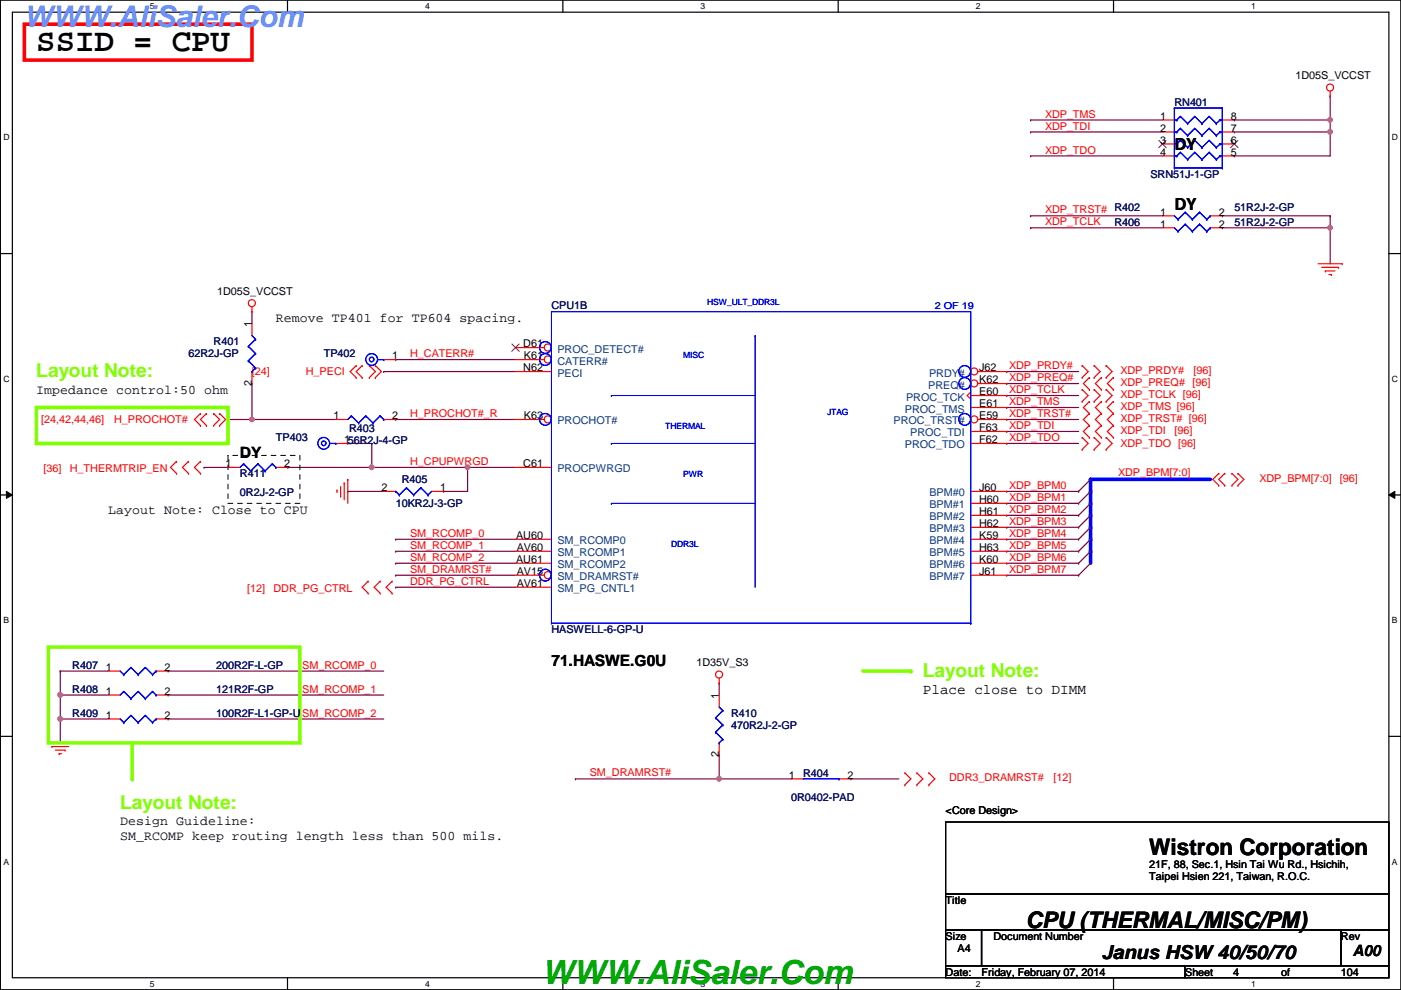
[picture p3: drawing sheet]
<svg xmlns="http://www.w3.org/2000/svg" width="297mm" height="210mm" viewBox="0 0 297 210" stroke-linecap="round" stroke-linejoin="round" font-family="sans-serif">
<path d="M.1 0h296.9v209.8h-296.9zM2.6 2.6h291.9v204.7h-291.9z" fill="none" stroke="#000" stroke-width=".25"/>
<g fill="#fff">
<path d="M31.8 .3h1v2h-1z"/>
<path d="M31.8 207.6h1v1.9h-1z"/>
</g>
<path d="M61 0v2.6M61 207.3v2.5" fill="none" stroke="#000" stroke-width=".25"/>
<g fill="#fff">
<path d="M90.1 .3h1v2h-1z"/>
<path d="M90.1 207.6h1v1.9h-1z"/>
</g>
<path d="M119.3 0v2.6M119.3 207.3v2.5" fill="none" stroke="#000" stroke-width=".25"/>
<g fill="#fff">
<path d="M148.5 .3h1v2h-1z"/>
<path d="M148.5 207.6h1v1.9h-1z"/>
</g>
<path d="M177.7 0v2.6M177.7 207.3v2.5" fill="none" stroke="#000" stroke-width=".25"/>
<g fill="#fff">
<path d="M206.9 .3h1v2h-1z"/>
<path d="M206.9 207.6h1v1.9h-1z"/>
</g>
<path d="M236.1 0v2.6M236.1 207.3v2.5" fill="none" stroke="#000" stroke-width=".25"/>
<g fill="#fff">
<path d="M265.3 .3h.9v2h-.9z"/>
<path d="M265.3 207.6h.9v1.9h-.9z"/>
<path d="M.7 28.2h1.3v1.9h-1.3z"/>
<path d="M295.1 28.2h1.3v1.9h-1.3z"/>
<path d="M.7 79.3h1.3v2h-1.3z"/>
<path d="M295.1 79.3h1.3v2h-1.3z"/>
</g>
<path d="M.1 53.8h2.5M294.5 53.8h2.5" fill="none" stroke="#000" stroke-width=".25"/>
<g fill="#fff">
<path d="M.7 130.5h1.2v2h-1.2z"/>
<path d="M295.1 130.5h1.2v2h-1.2z"/>
</g>
<path d="M.1 104.9h2.5M294.5 104.9h2.5" fill="none" stroke="#000" stroke-width=".25"/>
<path d="M1.4 104.2l1.2 .7-1.2 .8zM294.5 104.9l1.2-.7v1.5z" fill="#000"/>
<path d="M1.4 104.2l1.2 .7-1.2 .8zM294.5 104.9l1.2-.7v1.5z" fill="none" stroke="#000" stroke-width=".21"/>
<g fill="#fff">
<path d="M.7 181.7h1.2v2h-1.2z"/>
<path d="M295.1 181.7h1.2v2h-1.2z"/>
</g>
<path d="M.1 156.1h2.5M294.5 156.1h2.5" fill="none" stroke="#000" stroke-width=".25"/>
<g fill="none" stroke="#800040" stroke-width=".25">
<path d="M218.5 45.8h.1M218.5 48.3h.1M218.5 45.8h28M218.5 48.3h28M282 48.3h.1M282 48.3v7.6M213.4 86.4h.1M213.4 86.4h15.3M83.9 119.4h25.4M83.9 119.4h.1M12.8 147.4h.1M12.8 147.4v5"/>
<path d="M122 165.1h30.5M122 165.1h.1"/>
</g>
<circle cx="282" cy="48.3" r=".49" fill="#f0f"/>
<circle cx="282" cy="48.3" r=".49" fill="none" stroke="#f0f" stroke-width=".25"/>
<path d="M261.7 28h.1M282 25.4h.1M282 25.4v2.6h-20.3M259.2 45.8h22.8M259.2 48.3h.1M259.2 45.8h.1M282 45.8h.1M282 45.8v2.5h-22.8" fill="none" stroke="#800040" stroke-width=".25"/>
<circle cx="282" cy="28" r=".49" fill="#f0f"/>
<circle cx="282" cy="28" r=".49" fill="none" stroke="#f0f" stroke-width=".25"/>
<circle cx="282" cy="25.4" r=".49" fill="#f0f"/>
<circle cx="282" cy="25.4" r=".49" fill="none" stroke="#f0f" stroke-width=".25"/>
<g fill="none" stroke="#800040" stroke-width=".25">
<path d="M261.7 25.4h.1M261.7 33.1h.1M282 20.4h.1M282 28h.1M282 20.4v5h-20.3M282 28v5.1h-20.3M53.4 66.1h.1M53.4 66.1v2.5M213.4 78.8h.1M213.4 78.8h15.3M53.4 81.3h.1M53.4 81.3v7.6"/>
<path d="M83.9 88.9h25.4M83.9 88.9h.1M99.1 99.1h10.2M99.1 99.1h.1M213.4 88.9h.1M213.4 88.9h15.3M94.1 104.2h5M94.1 104.2h.1M213.4 111.8h.1M213.4 111.8h15.3M83.9 122h25.4M83.9 122h.1"/>
<path d="M213.4 122h.1M213.4 122h15.3M12.8 142.3h10.1M12.8 142.3h.1"/>
</g>
<path d="M231.2 101.6h25.4" fill="none" stroke="#00f" stroke-width=".76"/>
<circle cx="231.2" cy="101.6" r=".38" fill="#00f"/>
<path d="M213.4 91.5h.1M213.4 91.5h15.3" fill="none" stroke="#800040" stroke-width=".25"/>
<path d="M231.2 116.9v2.5" fill="none" stroke="#00f" stroke-width=".76"/>
<circle cx="231.2" cy="116.9" r=".38" fill="#00f"/>
<path d="M53.4 88.9h17.8M53.4 88.9h.1M83.9 114.3h25.4M83.9 114.3h.1M213.4 114.3h.1M213.4 114.3h15.3M35.6 142.3h45.8M35.6 142.3h.1" fill="none" stroke="#800040" stroke-width=".25"/>
<circle cx="53.4" cy="88.9" r=".49" fill="#f0f"/>
<circle cx="53.4" cy="88.9" r=".49" fill="none" stroke="#f0f" stroke-width=".25"/>
<path d="M218.5 33.1h.1M218.5 28h.1M218.5 25.4h.1M218.5 33.1h28M218.5 28h28M218.5 25.4h28M213.4 81.3h.1M213.4 81.3h15.3M12.8 147.4h10.1M12.8 147.4h.1M35.6 147.4h45.8M35.6 147.4h.1" fill="none" stroke="#800040" stroke-width=".25"/>
<circle cx="12.8" cy="147.3" r=".49" fill="#f0f"/>
<circle cx="12.8" cy="147.3" r=".49" fill="none" stroke="#f0f" stroke-width=".25"/>
<path d="M48.3 88.9h.1M48.3 88.9h5.1M99.1 99.1h.1M99.1 99.1v5.1M73.7 104.2h.1M73.7 104.2h7.7" fill="none" stroke="#800040" stroke-width=".25"/>
<circle cx="99.1" cy="99.1" r=".49" fill="#f0f"/>
<circle cx="99.1" cy="99.1" r=".49" fill="none" stroke="#f0f" stroke-width=".25"/>
<g fill="none" stroke="#800040" stroke-width=".25">
<path d="M83.9 76.2h25.4M83.9 76.2h.1M78.8 99.1h20.3M78.8 99.1h.1M213.4 94h.1M213.4 83.9h.1M213.4 94h15.3M213.4 83.9h15.3M83.9 116.9h25.4M83.9 116.9h.1M213.4 116.9h.1M213.4 109.3h.1"/>
<path d="M213.4 116.9h15.3M213.4 109.3h15.3M83.9 124.5h25.4M83.9 124.5h.1M12.8 152.4h10.1M12.8 142.3h.1M12.8 152.4h.1M12.8 142.3v5.1M12.8 152.4v5.1M35.6 152.4h45.8M35.6 152.4h.1M152.5 144.8h.1"/>
<path d="M152.5 144.8v2.6M152.5 160.1h.1M152.5 160.1v5"/>
</g>
<circle cx="12.8" cy="152.4" r=".49" fill="#f0f"/>
<circle cx="12.8" cy="152.4" r=".49" fill="none" stroke="#f0f" stroke-width=".25"/>
<path d="M152.5 165.1h.1M152.5 165.1h15.2" fill="none" stroke="#800040" stroke-width=".25"/>
<circle cx="152.5" cy="165.1" r=".49" fill="#f0f"/>
<circle cx="152.5" cy="165.1" r=".49" fill="none" stroke="#f0f" stroke-width=".25"/>
<g fill="none" stroke="#800040" stroke-width=".25">
<path d="M81.4 78.8h27.9M81.4 78.8h.1M73.7 94h.1M73.7 94h5.1M78.8 94h.1M78.8 94v5.1M213.4 106.7h.1M213.4 104.2h.1M213.4 119.4h.1M213.4 106.7h15.3M213.4 104.2h15.3M213.4 119.4h15.3"/>
<path d="M180.4 165.1h.1M180.4 165.1h10.2"/>
</g>
<path d="M231.2 111.8v2.5" fill="none" stroke="#00f" stroke-width=".76"/>
<circle cx="231.2" cy="111.8" r=".38" fill="#00f"/>
<path d="M231.2 104.2v2.5" fill="none" stroke="#00f" stroke-width=".76"/>
<circle cx="231.2" cy="104.2" r=".38" fill="#00f"/>
<path d="M231.2 101.6v2.6" fill="none" stroke="#00f" stroke-width=".76"/>
<circle cx="231.2" cy="101.6" r=".38" fill="#00f"/>
<path d="M231.2 109.3v2.5" fill="none" stroke="#00f" stroke-width=".76"/>
<circle cx="231.2" cy="109.3" r=".38" fill="#00f"/>
<path d="M231.2 106.7v2.6" fill="none" stroke="#00f" stroke-width=".76"/>
<circle cx="231.2" cy="106.7" r=".38" fill="#00f"/>
<path d="M231.2 114.3v2.6" fill="none" stroke="#00f" stroke-width=".76"/>
<circle cx="231.2" cy="114.3" r=".38" fill="#00f"/>
<path d="M61 99.1h.1M61 99.1h17.8" fill="none" stroke="#800040" stroke-width=".25"/>
<circle cx="78.8" cy="99.1" r=".49" fill="#f0f"/>
<circle cx="78.8" cy="99.1" r=".49" fill="none" stroke="#f0f" stroke-width=".25"/>
<g fill="none" stroke="#800040" stroke-width=".25">
<path d="M43.3 99.1h5M43.3 99.1h.1M228.7 106.7h.1M228.7 119.4h.1M228.7 116.9h.1M228.7 114.3h.1M228.7 111.8h.1M228.7 104.2h.1M228.7 109.3h.1M231.2 104.2l-2.5 2.5M231.2 119.4l-2.5 2.6M231.2 116.9l-2.5 2.5"/>
<path d="M231.2 114.3l-2.5 2.6M231.2 111.8l-2.5 2.5M231.2 109.3l-2.5 2.5M231.2 101.6l-2.5 2.6M231.2 106.7l-2.5 2.6M228.7 122h.1"/>
</g>
<g fill="none" stroke="#f00" stroke-width=".25">
<path d="M282 19.3v1.1M282 20.4h.1M279.5 55.9h5.1M280.2 56.7h3.6M281 57.4h2M281 57.4h.1M281.8 58.2h.5M282.3 58.2h.1M283.8 56.7h.1M284.6 55.9h.1M53.4 66.1h.1M53.4 65.1v1"/>
<path d="M75.5 77.5l-1.3 1.3 1.3 1.3M75.5 77.5h.1M76.8 77.5h.1M76.8 77.5l-1.3 1.3 1.3 1.3M78.3 77.5l1.3 1.3-1.3 1.3M78.3 77.5h.1M79.6 77.5h.1M79.6 77.5l1.3 1.3-1.3 1.3M229.4 77.5h.1M229.4 77.5l1.3 1.3-1.3 1.3M232 77.5l1.3 1.3-1.3 1.3M232 77.5h.1"/>
<path d="M234.5 77.5l1.3 1.3-1.3 1.3M234.5 77.5h.1M37.4 97.8h.1M37.4 97.8l-1.3 1.3 1.3 1.3M40 97.8h.1M40 97.8l-1.3 1.3 1.3 1.3M42.5 90.2h.1M42.5 87.7h.1M42.5 97.8h.1M42.5 87.7l-1.3 1.2 1.3 1.3M42.5 97.8l-1.3 1.3 1.3 1.3M43.8 87.7h.1"/>
<path d="M43.8 90.2h.1M43.8 87.7l-1.3 1.2 1.3 1.3M45.3 90.2h.1M45.3 87.7h.1M45.3 87.7l1.3 1.2-1.3 1.3M46.6 87.7l1.2 1.2-1.2 1.3M46.6 90.2h.1M46.6 87.7h.1M75.5 80.1h.1M76.8 80.1h.1M78.3 80.1h.1M79.6 80.1h.1"/>
<path d="M229.4 80.1h.1M229.4 95.3h.1M229.4 92.8h.1M229.4 85.1h.1M229.4 82.6h.1M229.4 82.6l1.3 1.3-1.3 1.2M229.4 92.8l1.3 1.2-1.3 1.3M231 82.6h.1M231 80.1h.1M231 90.2h.1M231 87.7h.1M231 92.8h.1"/>
<path d="M231 85.1h.1M231 85.1l-1.3 1.3 1.3 1.3M231 80.1l-1.3 1.2 1.3 1.3M231 90.2l-1.3 1.3 1.3 1.3M231 87.7l-1.3 1.2 1.3 1.3M232 92.8l1.3 1.2-1.3 1.3M232 82.6l1.3 1.3-1.3 1.2M232 80.1h.1M232 92.8h.1M232 95.3h.1M232 82.6h.1M232 85.1h.1"/>
<path d="M233.5 80.1l-1.3 1.2 1.3 1.3M233.5 87.7l-1.3 1.2 1.3 1.3M233.5 90.2l-1.3 1.3 1.3 1.3M233.5 85.1l-1.3 1.3 1.3 1.3M233.5 80.1h.1M233.5 82.6h.1M233.5 87.7h.1M233.5 90.2h.1M233.5 92.8h.1M233.5 85.1h.1M234.5 82.6l1.3 1.3-1.3 1.2M234.5 92.8l1.3 1.2-1.3 1.3"/>
<path d="M234.5 80.1h.1M234.5 95.3h.1M234.5 92.8h.1M234.5 85.1h.1M234.5 82.6h.1M236 80.1l-1.2 1.2 1.2 1.3M236 85.1l-1.2 1.3 1.2 1.3M236 90.2l-1.2 1.3 1.2 1.3M236 87.7l-1.2 1.2 1.2 1.3M236 82.6h.1M236 80.1h.1M236 90.2h.1"/>
<path d="M236 87.7h.1M236 92.8h.1M236 85.1h.1M37.4 100.4h.1M40 100.4h.1M42.5 100.4h.1M71.5 103.9h.1M71.5 103.9v.5M72.2 105.2h.1M72.2 103.2v2M73 102.4h.1M73 102.4v3.6"/>
<path d="M73.7 101.6h.1M73.7 101.6v5.1M258.4 100.4l-1.3 1.2 1.3 1.3M258.4 100.4h.1M258.4 102.9h.1M259.7 102.9h.1M259.7 100.4h.1M259.7 100.4l-1.3 1.2 1.3 1.3M261.2 100.4h.1M261.2 102.9h.1M261.2 100.4l1.3 1.2-1.3 1.3M262.5 100.4l1.2 1.2-1.2 1.3"/>
<path d="M262.5 100.4h.1M262.5 102.9h.1M78.1 123.2l-1.3 1.3 1.3 1.3M78.1 125.8h.1M78.1 123.2h.1M80.6 123.2h.1M80.6 125.8h.1M80.6 123.2l-1.3 1.3 1.3 1.3M83.1 125.8h.1M83.1 123.2h.1M83.1 123.2l-1.2 1.3 1.2 1.3M10.2 157.5h.1"/>
<path d="M10.2 157.5h5.1M11 158.3h.1M11 158.3h3.6M11.8 159h2M12.5 159.8h.1M12.5 159.8h.5M13.8 159h.1M152.5 144.8h.1M152.5 143.8v1M191.9 163.9l1.2 1.2-1.2 1.3M191.9 166.4h.1M191.9 163.9h.1"/>
<path d="M194.4 163.9l1.3 1.2-1.3 1.3M194.4 163.9h.1M194.4 166.4h.1M196.9 163.9l1.3 1.2-1.3 1.3M196.9 166.4h.1M196.9 163.9h.1"/>
<circle cx="282" cy="18.6" r=".75"/>
<circle cx="53.4" cy="64.3" r=".75"/>
<circle cx="152.5" cy="143" r=".75"/>
</g>
<path d="M200.5 174.3h94v15.2h-94zM200.5 189.5h94v7.6h-94zM200.5 197.1h7.6v7.7h-7.6zM208.1 197.1h76.2v7.7h-76.2zM284.3 197.1h10.2v7.7h-10.2zM200.5 204.8h50.8v2.5h-50.8zM251.3 204.8h43.2v2.5h-43.2z" fill="none" stroke="#000" stroke-width=".25"/>
<path d="M5.2 5.1h48.2v7.6h-48.2z" fill="none" stroke="#f00" stroke-width=".76"/>
<path d="M7.7 86.4h40.6v7.6h-40.6zM183 142.3h10.1" fill="none" stroke="#80ff00" stroke-width=".76"/>
<circle cx="193.1" cy="142.3" r=".38" fill="#80ff00"/>
<path d="M28 157.5v7.6" fill="none" stroke="#80ff00" stroke-width=".76"/>
<circle cx="28" cy="165.1" r=".38" fill="#80ff00"/>
<path d="M10.2 137.2h53.4v20.3h-53.4z" fill="none" stroke="#80ff00" stroke-width=".76"/>
<path d="M48.3 96.6h15.3v10.1h-15.3z" fill="none" stroke="#000" stroke-width=".21" stroke-dasharray="1 1 1 1 1 1 1 1"/>
<g fill="none" stroke="#f00" stroke-width=".25">
<path d="M246.5 25.4h2.5M246.5 28h2.5M246.5 30.5h2.5M246.5 33.1h2.5M259.2 25.4h2.5M259.2 28h2.5M259.2 30.5h2.5M259.2 33.1h2.5M246.5 45.8h2.5M246.5 48.3h2.5M256.6 45.8h2.6M256.6 48.3h2.6"/>
<path d="M53.4 68.6v2.6M53.4 78.8v2.5M81.4 76.2h2.5M109.3 78.8h7.6M48.3 99.1h2.6M58.5 99.1h2.5M71.2 88.9h2.5M71.2 94h2.5M81.4 88.9h2.5M205.8 94h7.6M205.8 91.5h7.6M205.8 86.4h7.6"/>
<path d="M81.4 104.2h2.5M91.5 104.2h2.6M109.3 114.3h7.6M205.8 104.2h7.6M205.8 114.3h7.6M205.8 116.9h7.6M205.8 119.4h7.6M205.8 111.8h7.6M205.8 106.7h7.6M205.8 109.3h7.6M205.8 122h7.6M22.9 142.3h2.6"/>
<path d="M22.9 152.4h2.6M33.1 142.3h2.5M33.1 152.4h2.5M152.5 147.4v2.5M152.5 157.5v2.6M167.7 165.1h2.6M177.9 165.1h2.5"/>
</g>
<g fill="none" stroke="#00f" stroke-width=".25">
<path d="M249 22.9h10.2M249 28h.1M249 33.1h.1M249 22.9h.1M249 35.6h.1M249 25.4h.5M249 30.5h.5M249 35.6h10.2M249 22.9v12.7M249 28h.5M249 33.1h.5M249.5 25.4h.1"/>
<path d="M249.5 28h.1M249.5 30.5h.1M249.5 33.1h.1M250.3 24.7h.1M250.3 27.2h.1M250.3 29.8h.1M250.3 32.3h.1M250.3 24.7l1.5 1.5M250.3 27.2l-.8 .8M250.3 29.8l1.5 1.5M250.3 32.3l-.8 .8M250.3 27.2l1.5 1.5"/>
<path d="M250.3 32.3l1.5 1.5M250.3 24.7l-.8 .7M250.3 29.8l-.8 .7M251.8 26.2h.1M251.8 28.7h.1M251.8 31.3h.1M251.8 33.8h.1M253.3 24.7l-1.5 1.5M253.3 29.8l-1.5 1.5M253.3 24.7h.1M253.3 27.2h.1M253.3 29.8h.1"/>
<path d="M253.3 32.3h.1M253.3 24.7l1.5 1.5M253.3 27.2l-1.5 1.5M253.3 29.8l1.5 1.5M253.3 32.3l-1.5 1.5M253.3 27.2l1.5 1.5M253.3 32.3l1.5 1.5M254.8 26.2h.1M254.8 28.7h.1M254.8 31.3h.1M254.8 33.8h.1M256.4 24.7l-1.6 1.5"/>
<path d="M256.4 29.8l-1.6 1.5M256.4 24.7h.1M256.4 27.2h.1M256.4 29.8h.1M256.4 32.3h.1M256.4 24.7l1.5 1.5M256.4 27.2l-1.6 1.5M256.4 29.8l1.5 1.5M256.4 32.3l-1.6 1.5M256.4 27.2l1.5 1.5M256.4 32.3l1.5 1.5M257.9 26.2h.1"/>
<path d="M257.9 28.7h.1M257.9 31.3h.1M257.9 33.8h.1M258.7 25.4h.1M258.7 28h.1M258.7 30.5h.1M258.7 33.1h.1M258.7 25.4h.5M258.7 28l-.8 .7M258.7 30.5h.5M258.7 33.1l-.8 .7M258.7 28h.5"/>
<path d="M258.7 33.1h.5M258.7 25.4l-.8 .8M258.7 30.5l-.8 .8M259.2 25.4h.1M259.2 30.5h.1M259.2 35.6h.1M259.2 22.9h.1M259.2 22.9v12.7M249 45.8l.8 .7M249 48.3l.8 .8M249.8 46.5h.1M249.8 49.1h.1"/>
<path d="M251.3 45h.1M251.3 47.5h.1M251.3 45l1.5 1.5M251.3 47.5l1.5 1.6M251.3 45l-1.5 1.5M251.3 47.5l-1.5 1.6M252.8 46.5h.1M252.8 49.1h.1M254.3 45l-1.5 1.5M254.3 47.5l-1.5 1.6M254.3 45h.1M254.3 47.5h.1"/>
<path d="M254.3 45l1.6 1.5M254.3 47.5l1.6 1.6M255.9 46.5h.1M255.9 49.1h.1M256.6 45.8h.1M256.6 48.3h.1M256.6 45.8l-.7 .7M256.6 48.3l-.7 .8M52.7 73.4h.1M52.7 76.5h.1M52.7 73.4l1.5 1.6M52.7 76.5l1.5 1.5"/>
<path d="M53.4 78.8h.1M53.4 71.2l.8 .7M54.2 71.9h.1M54.2 75h.1M54.2 78h.1M54.2 71.9l-1.5 1.5M54.2 75l-1.5 1.5M54.2 78l-.8 .8M80.1 76.2h1.3M81.4 76.2h.1M51.6 98.3l-.7 .8M51.6 98.3h.1"/>
<path d="M51.6 98.3l1.6 1.6M53.2 99.9h.1M54.7 98.3h.1M54.7 98.3l1.5 1.6M54.7 98.3l-1.5 1.6M56.2 99.9h.1M57.7 98.3h.1M57.7 98.3l.8 .8M57.7 98.3l-1.5 1.6M58.5 99.1h.1M69.9 94h1.3M71.2 94h.1"/>
<path d="M74.5 88.2l-.8 .7M74.5 88.2h.1M74.5 88.2l1.5 1.5M76 89.7h.1M77.6 88.2h.1M77.6 88.2l1.5 1.5M77.6 88.2l-1.6 1.5M79.1 89.7h.1M80.6 88.2h.1M80.6 88.2l.8 .7M80.6 88.2l-1.5 1.5M81.4 88.9h.1"/>
<path d="M83.9 104.2h.1M83.9 104.2l.8 .7M84.7 104.9h.1M86.2 103.4l1.5 1.5M86.2 103.4h.1M86.2 103.4l-1.5 1.5M87.7 104.9h.1M89.2 103.4l1.6 1.5M89.2 103.4h.1M89.2 103.4l-1.5 1.5M90.8 104.9h.1M91.5 104.2l-.7 .7"/>
<path d="M25.5 142.3l.7 .7M25.5 152.4l.7 .8M26.2 143h.1M26.2 153.2h.1M27.8 141.5h.1M27.8 151.7h.1M27.8 141.5l1.5 1.5M27.8 151.7l1.5 1.5M27.8 141.5l-1.6 1.5M27.8 151.7l-1.6 1.5M29.3 143h.1M29.3 153.2h.1"/>
<path d="M30.8 141.5h.1M30.8 151.7h.1M30.8 141.5l1.5 1.5M30.8 151.7l1.5 1.5M30.8 141.5l-1.5 1.5M30.8 151.7l-1.5 1.5M32.3 143h.1M32.3 153.2h.1M33.1 142.3l-.8 .7M33.1 152.4l-.8 .8M33.1 142.3h.1M33.1 152.4h.1"/>
<path d="M151.7 152.2h.1M151.7 155.2h.1M151.7 152.2l1.5 1.5M151.7 155.2l1.5 1.6M152.5 157.5h.1M152.5 149.9l.7 .8M153.2 150.7h.1M153.2 153.7h.1M153.2 156.8h.1M153.2 150.7l-1.5 1.5M153.2 153.7l-1.5 1.5M153.2 156.8l-.7 .7"/>
<path d="M170.3 165.1h7.6M177.9 165.1h.1"/>
<circle cx="78.8" cy="76.2" r=".49"/>
<circle cx="78.8" cy="76.2" r="1.25"/>
<circle cx="68.6" cy="94" r=".49"/>
<circle cx="68.6" cy="94" r="1.25"/>
</g>
<path d="M245.7 29.8l1.6 1.5M247.2 29.8l-1.5 1.5M260.9 29.8l1.6 1.5M262.5 29.8l-1.6 1.5" fill="none" stroke="#804000" stroke-width=".21"/>
<circle cx="116.1" cy="76.2" r=".75" fill="#fff"/>
<g fill="none" stroke="#f00" stroke-width=".25">
<path d="M109.3 76.2h6.1M109.3 99.1h7.6"/>
<circle cx="116.1" cy="76.2" r=".75"/>
</g>
<circle cx="116.1" cy="88.9" r=".75" fill="#fff"/>
<g fill="none" stroke="#f00" stroke-width=".25">
<path d="M109.3 88.9h6.1"/>
<circle cx="116.1" cy="88.9" r=".75"/>
</g>
<circle cx="206.6" cy="88.9" r=".75" fill="#fff"/>
<g fill="none" stroke="#f00" stroke-width=".25">
<path d="M205.8 83.1l-.7 .8 .7 .7M205.8 83.9h7.6M207.3 88.9h6.1"/>
<circle cx="206.6" cy="88.9" r=".75"/>
</g>
<circle cx="206.6" cy="78.8" r=".75" fill="#fff"/>
<g fill="none" stroke="#f00" stroke-width=".25">
<path d="M207.3 78.8h6.1"/>
<circle cx="206.6" cy="78.8" r=".75"/>
</g>
<circle cx="206.6" cy="81.3" r=".75" fill="#fff"/>
<g fill="none" stroke="#f00" stroke-width=".25">
<path d="M207.3 81.3h6.1M109.3 124.5h7.6"/>
<circle cx="206.6" cy="81.3" r=".75"/>
</g>
<circle cx="116.1" cy="121.9" r=".75" fill="#fff"/>
<g fill="none" stroke="#f00" stroke-width=".25">
<path d="M109.3 119.4h7.6M109.3 116.9h7.6M109.3 122h6.1"/>
<circle cx="116.1" cy="121.9" r=".75"/>
</g>
<circle cx="116.1" cy="73.7" r=".75" fill="#fff"/>
<g fill="none" stroke="#f00" stroke-width=".25">
<path d="M109.3 73.7h6.1M22.9 147.4h2.6M33.1 147.4h2.5"/>
<circle cx="116.1" cy="73.7" r=".75"/>
</g>
<path d="M108.5 72.9l1.6 1.6M110.1 72.9l-1.6 1.6" fill="none" stroke="#804000" stroke-width=".21"/>
<g fill="none" stroke="#00f" stroke-width=".21">
<path d="M116.9 66.1h88.9v66M116.9 66.1h.1M116.9 66.1v66M160.1 71.2h.1M160.1 71.2v53.3M129.6 83.9h30.5M129.6 94h30.5M129.6 83.9h.1M129.6 94h.1M129.6 106.7h30.5M129.6 106.7h.1M116.9 132.1h.1"/>
<path d="M116.9 132.1h88.9M205.8 132.1h.1"/>
</g>
<g fill="none" stroke="#00f" stroke-width=".25">
<path d="M26.2 146.6l-.7 .8M26.2 146.6h.1M26.2 146.6l1.6 1.5M27.8 148.1h.1M29.3 146.6h.1M29.3 146.6l1.5 1.5M29.3 146.6l-1.5 1.5M30.8 148.1h.1M32.3 146.6h.1M32.3 146.6l.8 .8M32.3 146.6l-1.5 1.5M33.1 147.4h.1"/>
<circle cx="115.6" cy="76.2" r="1.25"/>
<circle cx="115.6" cy="73.7" r="1.25"/>
<circle cx="204.5" cy="78.8" r="1.25"/>
<circle cx="115.6" cy="88.9" r="1.25"/>
<circle cx="204.5" cy="81.3" r="1.25"/>
<circle cx="204.5" cy="88.9" r="1.25"/>
<circle cx="115.6" cy="121.9" r="1.25"/>
</g>
<circle cx="282" cy="48.3" r=".49" fill="#f0f"/>
<circle cx="282" cy="48.3" r=".49" fill="none" stroke="#f0f" stroke-width=".25"/>
<circle cx="282" cy="28" r=".49" fill="#f0f"/>
<circle cx="282" cy="28" r=".49" fill="none" stroke="#f0f" stroke-width=".25"/>
<circle cx="282" cy="25.4" r=".49" fill="#f0f"/>
<circle cx="282" cy="25.4" r=".49" fill="none" stroke="#f0f" stroke-width=".25"/>
<circle cx="53.4" cy="88.9" r=".49" fill="#f0f"/>
<circle cx="53.4" cy="88.9" r=".49" fill="none" stroke="#f0f" stroke-width=".25"/>
<circle cx="12.8" cy="147.3" r=".49" fill="#f0f"/>
<circle cx="12.8" cy="147.3" r=".49" fill="none" stroke="#f0f" stroke-width=".25"/>
<circle cx="99.1" cy="99.1" r=".49" fill="#f0f"/>
<circle cx="99.1" cy="99.1" r=".49" fill="none" stroke="#f0f" stroke-width=".25"/>
<circle cx="12.8" cy="152.4" r=".49" fill="#f0f"/>
<circle cx="12.8" cy="152.4" r=".49" fill="none" stroke="#f0f" stroke-width=".25"/>
<circle cx="152.5" cy="165.1" r=".49" fill="#f0f"/>
<circle cx="152.5" cy="165.1" r=".49" fill="none" stroke="#f0f" stroke-width=".25"/>
<circle cx="78.8" cy="99.1" r=".49" fill="#f0f"/>
<circle cx="78.8" cy="99.1" r=".49" fill="none" stroke="#f0f" stroke-width=".25"/>
<text font-size="7.1" fill="#00ab00" x="114.9" y="208.6">WWW.AliSaler.Com</text>
<text font-size="6.9" x="7.7" y="10.8">SSID = CPU</text>
<text font-size="6.3" fill="#6b91ff" x="5.1" y="5.6">WWW.AliSaler.Com</text>
<g font-size="4.8">
<text x="243.7" y="181.3">Wistron Corporation</text>
<text x="217.5" y="196.8">CPU (THERMAL/MISC/PM)</text>
</g>
<g font-size="4.1">
<text x="249" y="31.8">DY</text>
<text x="249" y="44.5">DY</text>
<text x="233.5" y="203.4">Janus HSW 40/50/70</text>
</g>
<g font-size="4.1" fill="#80ff00">
<text x="7.7" y="80">Layout Note:</text>
<text x="195.7" y="143.5">Layout Note:</text>
<text x="25.5" y="171.4">Layout Note:</text>
</g>
<g font-size="3.3">
<text x="50.9" y="97.1">DY</text>
<text x="116.9" y="141.3">71.HASWE.G0U</text>
<text x="286.8" y="202.7">A00</text>
</g>
<text font-size="3" x="195.7" y="147.2">Place close to DIMM</text>
<g font-size="2.8">
<text x="58.5" y="68.3">Remove TP401 for TP604 spacing.</text>
<text x="7.7" y="83.6">Impedance control:50 ohm</text>
<text x="22.9" y="109">Layout Note: Close to CPU</text>
<text x="25.5" y="175">Design Guideline:</text>
<text x="25.5" y="178">SM_RCOMP keep routing length less than 500 mils.</text>
</g>
<g font-size="2.3">
<text x="274.7" y="16.8">1D05S_VCCST</text>
<text x="246" y="25.4">1</text>
<text x="246" y="27.9">2</text>
<text x="260.9" y="27.9">7</text>
<text x="260.9" y="25.4">8</text>
<text x="246" y="30.5">3</text>
<text x="246" y="33">4</text>
<text x="260.9" y="33">5</text>
<text x="260.9" y="30.5">6</text>
<text x="246" y="45.7">1</text>
<text x="258.4" y="45.7">2</text>
<text x="246" y="48.3">1</text>
<text x="258.4" y="48.3">2</text>
<text x="46.1" y="62.6">1D05S_VCCST</text>
<text x="53.4" y="69.4" transform="rotate(-90 53.4 69.4)">1</text>
<text x="83.1" y="76.2">1</text>
<text x="111" y="73.7">D61</text>
<text x="111.1" y="76.2">K61</text>
<text x="53.4" y="81.8" transform="rotate(-90 53.4 81.8)">2</text>
<text x="111" y="78.7">N62</text>
<text x="207.6" y="78.7">J62</text>
<text x="207.6" y="81.3">K62</text>
<text x="207.6" y="83.8">E60</text>
<text x="70.7" y="88.9">1</text>
<text x="83.1" y="88.9">2</text>
<text x="111.1" y="88.9">K63</text>
<text x="207.6" y="88.9">E59</text>
<text x="207.6" y="86.4">E61</text>
<text x="73" y="94">156R2J-4-GP</text>
<text x="207.6" y="91.4">F63</text>
<text x="207.6" y="94">F62</text>
<text x="47.8" y="99.1">1</text>
<text x="60.3" y="99.1">2</text>
<text x="111" y="99.1">C61</text>
<text x="80.9" y="104.1">2</text>
<text x="93.3" y="104.1">1</text>
<text x="207.6" y="106.7">H60</text>
<text x="207.6" y="104.1">J60</text>
<text x="207.6" y="111.8">H62</text>
<text x="207.6" y="109.2">H61</text>
<text x="109.4" y="114.3">AU60</text>
<text x="109.4" y="119.4">AU61</text>
<text x="109.6" y="116.8">AV60</text>
<text x="207.6" y="114.3">K59</text>
<text x="207.6" y="116.8">H63</text>
<text x="207.6" y="119.4">K60</text>
<text x="109.6" y="124.5">AV61</text>
<text x="109.6" y="121.9">AV15</text>
<text x="207.6" y="121.9">J61</text>
<text x="22.4" y="142.2">1</text>
<text x="34.9" y="142.2">2</text>
<text x="147.7" y="141.3">1D35V_S3</text>
<text x="22.4" y="147.3">1</text>
<text x="34.9" y="147.3">2</text>
<text x="152.4" y="148.1" transform="rotate(-90 152.4 148.1)">1</text>
<text x="22.4" y="152.4">1</text>
<text x="34.9" y="152.4">2</text>
<text x="152.4" y="160.6" transform="rotate(-90 152.4 160.6)">2</text>
<text x="167.2" y="165.1">1</text>
<text x="179.7" y="165.1">2</text>
<text x="200.5" y="172.6">&lt;Core Design&gt;</text>
<text x="243.7" y="184">21F, 88, Sec.1, Hsin Tai Wu Rd., Hsichih,</text>
<text x="200.5" y="191.6">Title</text>
<text x="243.7" y="186.6">Taipei Hsien 221, Taiwan, R.O.C.</text>
<text x="200.5" y="199.2">Size</text>
<text x="203" y="201.8">A4</text>
<text x="210.6" y="199.2">Document Number</text>
<text x="284.3" y="199.2">Rev</text>
<text x="200.5" y="206.8">Date:</text>
<text x="208.1" y="206.8">Friday, February 07, 2014</text>
<text x="251.3" y="206.8">Sheet</text>
<text x="261.4" y="206.8">4</text>
<text x="271.6" y="206.8">of</text>
<text x="284.3" y="206.8">104</text>
</g>
<g font-size="2.3" fill="#000080">
<text x="249" y="22.4">RN401</text>
<text x="243.9" y="37.7">SRN51J-1-GP</text>
<text x="236.3" y="47.8">R406</text>
<text x="261.7" y="44.8">51R2J-2-GP</text>
<text x="261.7" y="47.8">51R2J-2-GP</text>
<text x="116.9" y="65.6">CPU1B</text>
<text x="40" y="75.8">62R2J-GP</text>
<text x="45.3" y="73.2">R401</text>
<text x="68.7" y="75.8">TP402</text>
<text x="58.5" y="93.6">TP403</text>
<text x="74" y="91.5">R403</text>
<text x="50.9" y="101.2">R411</text>
<text x="50.9" y="105.2">0R2J-2-GP</text>
<text x="83.9" y="107.5">10KR2J-3-GP</text>
<text x="85.2" y="102.4">R405</text>
<text x="116.9" y="134.2">HASWELL-6-GP-U</text>
<text x="15.3" y="141.8">R407</text>
<text x="45.8" y="141.8">200R2F-L-GP</text>
<text x="15.3" y="146.9">R408</text>
<text x="45.8" y="146.9">121R2F-GP</text>
<text x="15.3" y="152">R409</text>
<text x="45.8" y="152">100R2F-L1-GP-U</text>
<text x="155" y="152">R410</text>
<text x="155" y="154.5">470R2J-2-GP</text>
<text x="170.3" y="164.7">R404</text>
<text x="167.7" y="169.8">0R0402-PAD</text>
</g>
<g font-size="2.3" fill="#f00">
<text x="221.6" y="27.5">XDP_TDI</text>
<text x="221.6" y="24.9">XDP_TMS</text>
<text x="221.6" y="32.6">XDP_TDO</text>
<text x="221.6" y="45.3">XDP_TRST# R402</text>
<text x="221.6" y="47.8">XDP_TCLK</text>
<text x="86.9" y="75.7">H_CATERR#</text>
<text x="53.4" y="79.6">[24]</text>
<text x="64.9" y="79.6">H_PECI</text>
<text x="213.9" y="78.3">XDP_PRDY#</text>
<text x="213.9" y="80.8">XDP_PREQ#</text>
<text x="213.9" y="83.4">XDP_TCLK</text>
<text x="237.6" y="81.9">XDP_PREQ# [96]</text>
<text x="237.6" y="79.3">XDP_PRDY#</text>
<text x="253.1" y="79.3">[96]</text>
<text x="8.7" y="89.7">[24,42,44,46]</text>
<text x="24.2" y="89.7">H_PROCHOT#</text>
<text x="86.9" y="88.4">H_PROCHOT#_R</text>
<text x="213.9" y="85.9">XDP_TMS</text>
<text x="213.9" y="88.4">XDP_TRST#</text>
<text x="237.6" y="89.5">XDP_TRST# [96]</text>
<text x="237.6" y="87">XDP_TMS [96]</text>
<text x="237.6" y="84.4">XDP_TCLK [96]</text>
<text x="213.9" y="91">XDP_TDI</text>
<text x="213.9" y="93.5">XDP_TDO</text>
<text x="237.6" y="94.8">XDP_TDO [96]</text>
<text x="237.6" y="92">XDP_TDI</text>
<text x="249" y="92">[96]</text>
<text x="9.2" y="100.2">[36]</text>
<text x="14.8" y="100.2">H_THERMTRIP_EN</text>
<text x="86.9" y="98.6">H_CPUPWRGD</text>
<text x="237.1" y="100.9">XDP_BPM[7:0]</text>
<text x="213.9" y="106.2">XDP_BPM1</text>
<text x="213.9" y="103.7">XDP_BPM0</text>
<text x="267" y="102.2">XDP_BPM[7:0]</text>
<text x="284.1" y="102.2">[96]</text>
<text x="86.9" y="113.8">SM_RCOMP_0</text>
<text x="213.9" y="111.3">XDP_BPM3</text>
<text x="213.9" y="113.8">XDP_BPM4</text>
<text x="213.9" y="108.8">XDP_BPM2</text>
<text x="86.9" y="118.9">SM_RCOMP_2</text>
<text x="86.9" y="116.4">SM_RCOMP_1</text>
<text x="213.9" y="116.4">XDP_BPM5</text>
<text x="213.9" y="118.9">XDP_BPM6</text>
<text x="52.4" y="125.6">[12]</text>
<text x="58" y="125.6">DDR_PG_CTRL</text>
<text x="86.9" y="121.5">SM_DRAMRST#</text>
<text x="86.9" y="124">DDR_PG_CTRL</text>
<text x="213.9" y="121.5">XDP_BPM7</text>
<text x="64.1" y="141.8">SM_RCOMP_0</text>
<text x="64.1" y="146.9">SM_RCOMP_1</text>
<text x="64.1" y="151.9">SM_RCOMP_2</text>
<text x="125" y="164.6">SM_DRAMRST#</text>
<text x="201.2" y="165.7">DDR3_DRAMRST#</text>
<text x="223.4" y="165.7">[12]</text>
</g>
<g font-size="2.3" fill="#004080">
<text x="118.2" y="77.3">CATERR#</text>
<text x="118.2" y="74.8">PROC_DETECT#</text>
<text x="118.2" y="79.8">PECI</text>
<text x="196.8" y="82.4">PREQ#</text>
<text x="197" y="79.8">PRDY#</text>
<text x="191.9" y="87.5">PROC_TMS</text>
<text x="192.1" y="84.9">PROC_TCK</text>
<text x="118.2" y="90">PROCHOT#</text>
<text x="189.4" y="90">PROC_TRST#</text>
<text x="191.9" y="95.1">PROC_TDO</text>
<text x="193" y="92.5">PROC_TDI</text>
<text x="118.2" y="100.2">PROCPWRGD</text>
<text x="197.1" y="107.8">BPM#1</text>
<text x="197.1" y="105.2">BPM#0</text>
<text x="197.1" y="112.9">BPM#3</text>
<text x="197.1" y="110.3">BPM#2</text>
<text x="118.2" y="115.4">SM_RCOMP0</text>
<text x="118.2" y="117.9">SM_RCOMP1</text>
<text x="197.1" y="115.4">BPM#4</text>
<text x="197.1" y="117.9">BPM#5</text>
<text x="118.2" y="125.6">SM_PG_CNTL1</text>
<text x="118.2" y="123">SM_DRAMRST#</text>
<text x="118.2" y="120.5">SM_RCOMP2</text>
<text x="197.1" y="120.5">BPM#6</text>
<text x="197.1" y="123">BPM#7</text>
</g>
<text font-size="2" fill="#00f" x="198.2" y="65.4">2 OF 19</text>
<g font-size="1.8">
<text x="31.8" y="1.9">5</text>
<text x="90.1" y="1.9">4</text>
<text x="148.5" y="1.9">3</text>
<text x="206.9" y="1.9">2</text>
<text x="265.3" y="1.9">1</text>
<text x=".7" y="29.8">D</text>
<text x="295.1" y="29.8">D</text>
<text x=".7" y="80.9">C</text>
<text x="295.1" y="80.9">C</text>
<text x=".7" y="132.1">B</text>
<text x="295.1" y="132.1">B</text>
<text x=".7" y="183.3">A</text>
<text x="295.1" y="183.3">A</text>
<text x="31.8" y="209.2">5</text>
<text x="90.1" y="209.2">4</text>
<text x="148.5" y="209.2">3</text>
<text x="206.9" y="209.2">2</text>
<text x="265.3" y="209.2">1</text>
</g>
<g font-size="1.8" fill="#00f">
<text x="149.9" y="64.6">HSW_ULT_DDR3L</text>
<text x="144.9" y="75.8">MISC</text>
<text x="175.3" y="88">JTAG</text>
<text x="141.1" y="91.1">THERMAL</text>
<text x="144.9" y="101.2">PWR</text>
<text x="142.3" y="116">DDR3L</text>
</g>
</svg>
